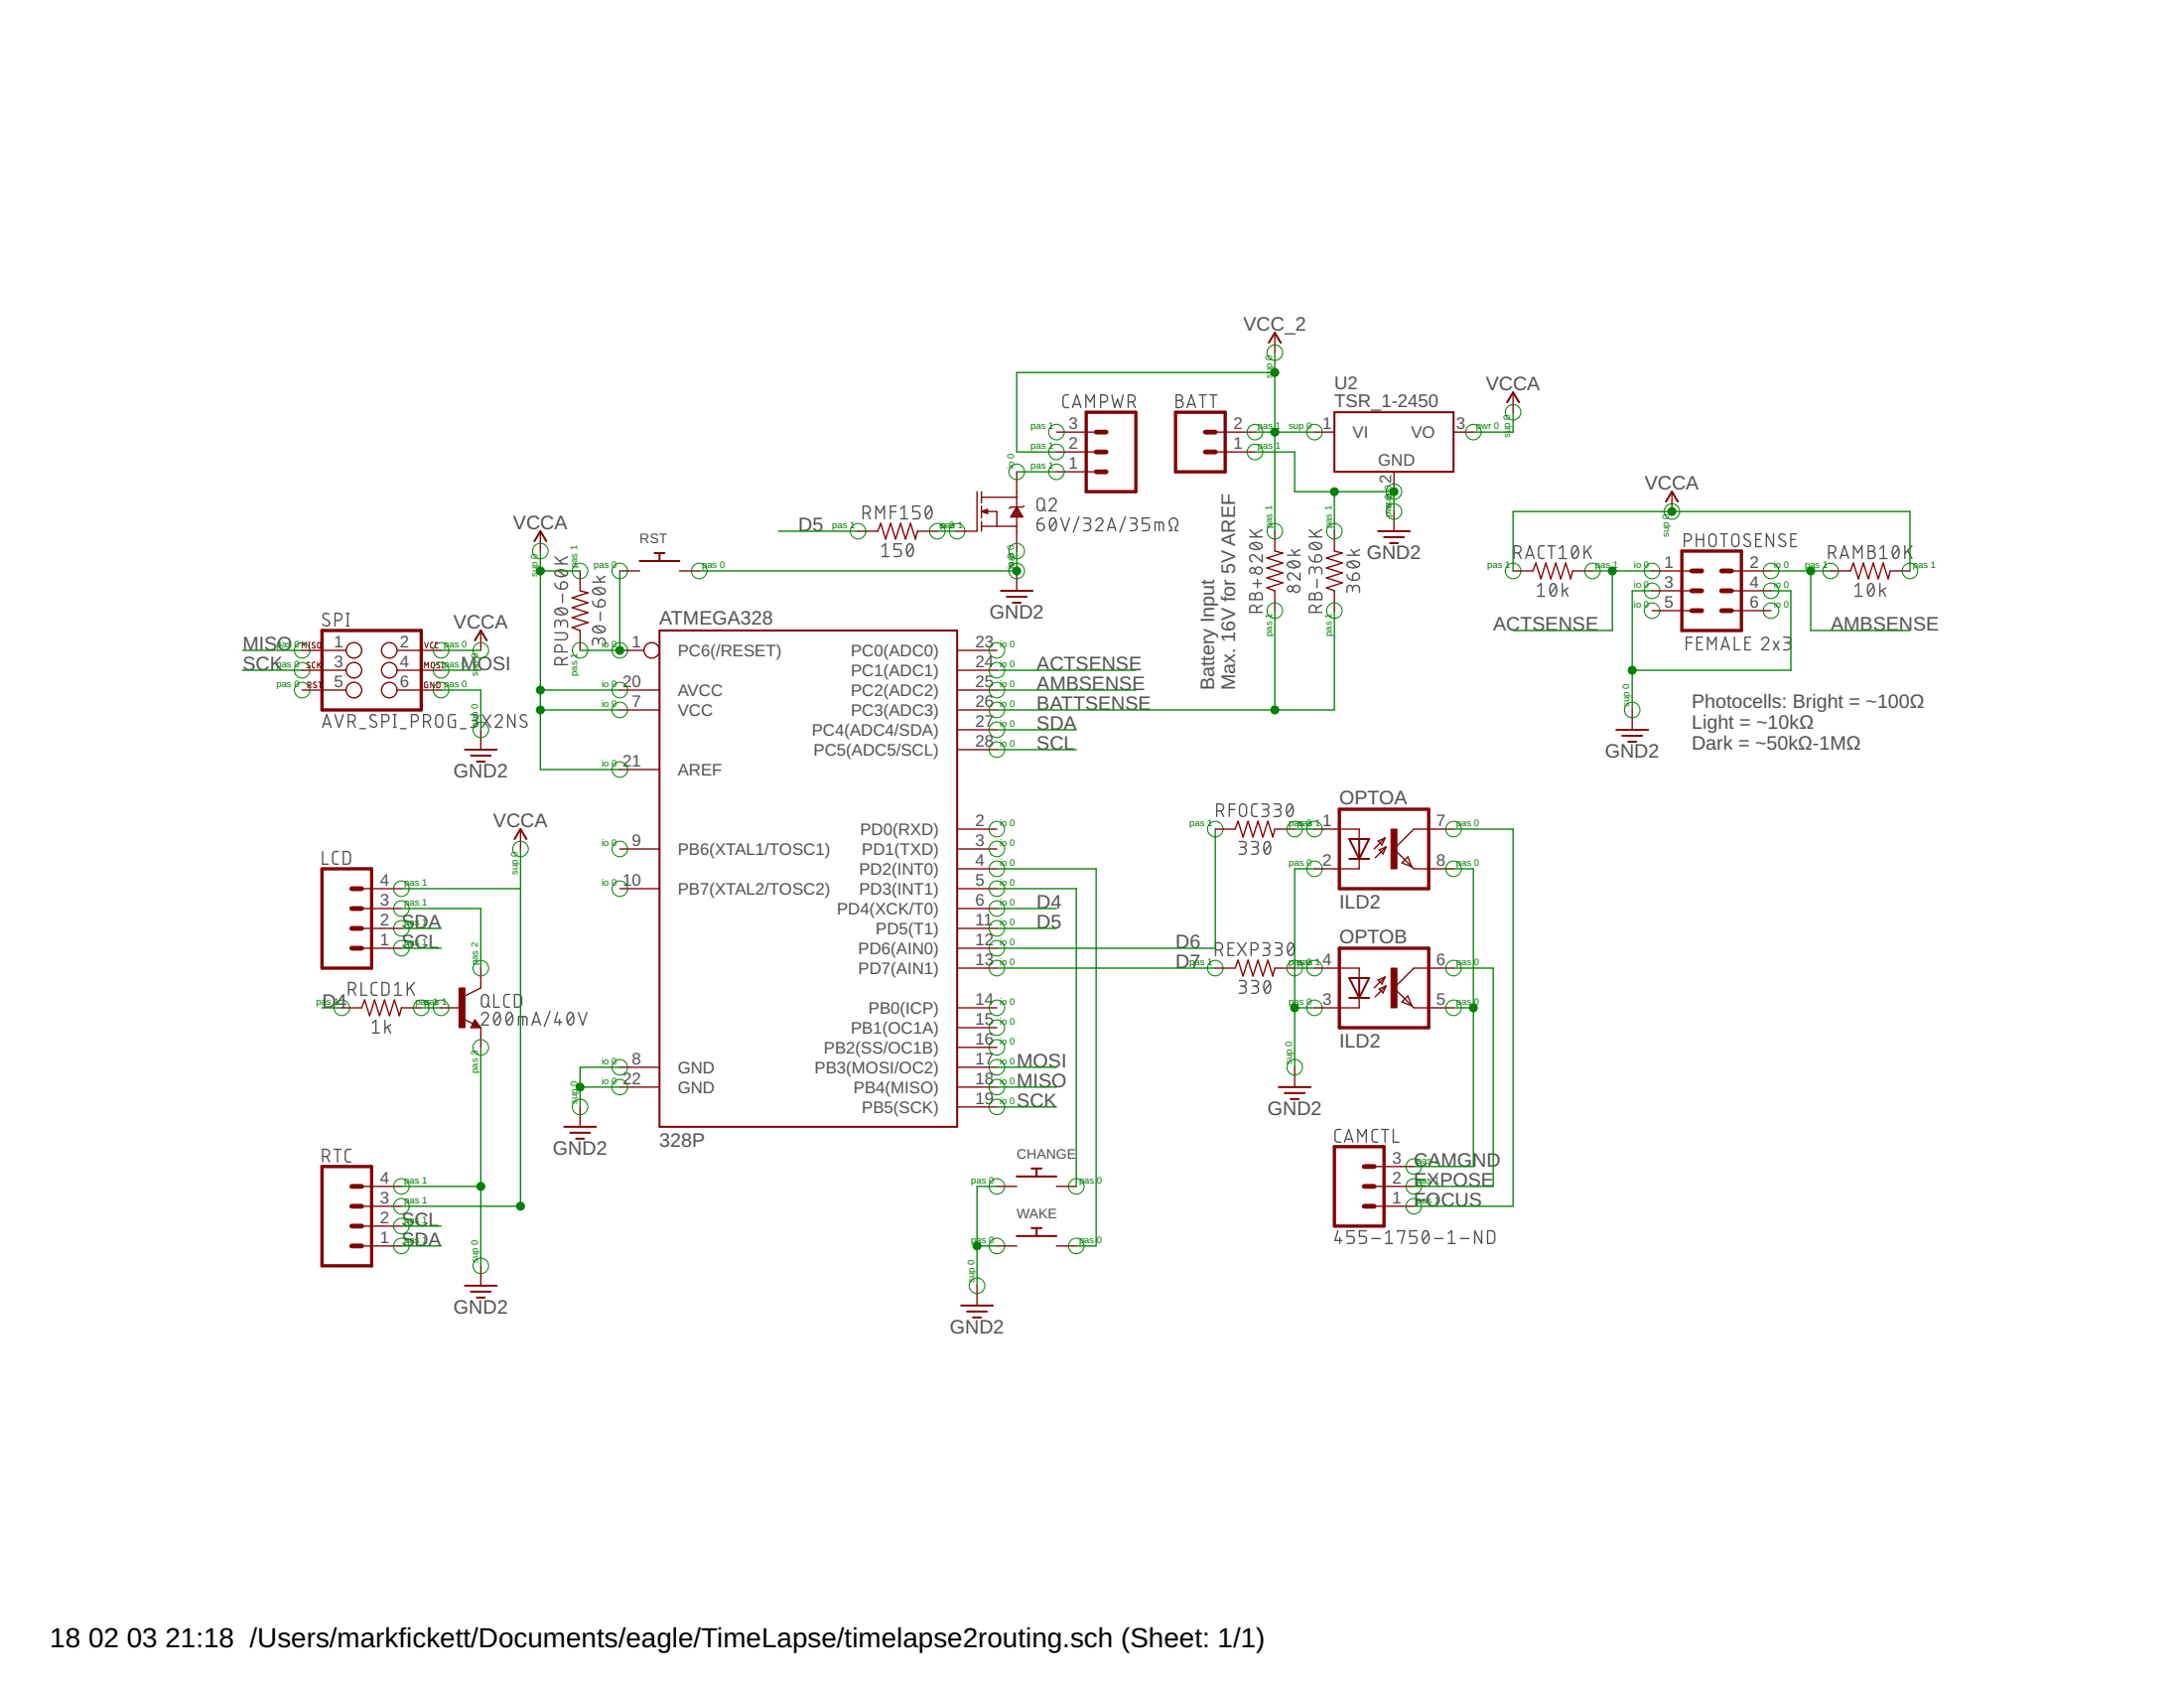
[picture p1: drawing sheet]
<svg xmlns="http://www.w3.org/2000/svg" width="279mm" height="216mm" viewBox="0 0 279 216" stroke-linecap="round" stroke-linejoin="round" font-family="sans-serif">
<g fill="none" stroke="#505050" stroke-width=".17">
<path d="M136.7 50.5h-.3a.36 .36 0 0 0-.4 .4v.9a.36 .36 0 0 0 .4 .3h.3M137.2 52.1l.6-1.6 .5 1.6M137.3 51.7h.9M138.9 52.1v-1.6l.6 .9 .5-.9v1.6M140.8 51.4h.4a.46 .46 0 0 0 .5-.4 .46 .46 0 0 0-.5-.5h-.4v1.6M142.2 50.5l.4 1.6 .4-1 .3 1 .4-1.6M144.3 51.4h.5a.46 .46 0 0 0 .4-.4 .46 .46 0 0 0-.4-.5h-.5v1.6M144.9 51.4l.3 .7M150.5 50.5h.4a.36 .36 0 0 1 .4 .4 .36 .36 0 0 1-.4 .3 .46 .46 0 0 1 .5 .5 .46 .46 0 0 1-.5 .4h-.4zM150.5 51.2h.4M151.9 52.1l.5-1.6 .6 1.6M152 51.7h.8"/>
<path d="M153.4 50.5h.9M153.9 50.5v1.6M154.8 50.5h.9M155.2 50.5v1.6M42.1 78.6a.42 .42 0 0 0-.5-.2 .42 .42 0 0 0-.3 .5l.2 .2 .5 .3a.37 .37 0 0 1 .1 .5 .37 .37 0 0 1-.5 .1l-.3-.2M42.9 79.4h.4a.46 .46 0 0 0 .5-.5 .46 .46 0 0 0-.5-.5h-.4v1.7M44.3 78.4h.4M44.5 78.4v1.7M71 74.6a.77 .77 0 0 0 .7 .7M71 72.1h1.6M71 71.2l1 .9M71.1 78a1.18 1.18 0 0 1 1.5 .1 .36 .36 0 0 1-.2 .4 1.07 1.07 0 0 1-1.4-.3z"/>
<path d="M71.1 73.1a1.18 1.18 0 0 1 1.5 .1 .32 .32 0 0 1-.2 .4 1.17 1.17 0 0 1-1.4-.2v-.1zM71.4 77.9l.8 .7M71.4 72.9l.8 .8M71.7 79.8a.44 .44 0 0 1 .5-.5 .44 .44 0 0 1 .4 .5v.4M71.8 74.5a.47 .47 0 0 1 .8 .2 .47 .47 0 0 1-.4 .6h-.5v-.5zM72 76v1.1M72.6 71.2l-1 .6M75.8 76.9a.74 .74 0 0 0 .7 .7M75.8 74.4h1.6M75.9 75.4a1.18 1.18 0 0 1 1.5 .1 .36 .36 0 0 1-.2 .4 1.07 1.07 0 0 1-1.4-.3zM76.2 75.2l.9 .8M76.3 73.7l.6 .7"/>
<path d="M76.6 76.8a.47 .47 0 0 1 .8 .2 .47 .47 0 0 1-.4 .6h-.5v-.5zM76.8 78.3v1.1M77.4 73.7l-.7 .4M110.4 65.6h.5a.46 .46 0 0 0 .4-.4 .46 .46 0 0 0-.4-.5h-.5v1.7M111 65.6l.3 .8M112.1 66.4v-1.7l.5 .9 .5-.9v1.7M112.8 69.9l.5-.3v1.6M112.8 71.2h.9M113.9 65.4h.7M114.6 64.7h-.7v1.7M115.2 65.1l.5-.4v1.7M115.2 66.4h.9"/>
<path d="M115.3 69.6h-.9v.7h.5a.46 .46 0 0 1 .4 .4 .46 .46 0 0 1-.4 .5h-.5M116.2 69.7a.32 .32 0 0 1 .5 .1 1.12 1.12 0 0 1-.2 1.3 .36 .36 0 0 1-.4-.1 1.34 1.34 0 0 1 .1-1.3zM116.8 69.9l-.8 .9M117.7 64.7h-.9v.7h.5a.46 .46 0 0 1 .4 .5 .46 .46 0 0 1-.4 .5h-.5M118.6 64.8a.32 .32 0 0 1 .5 .2 1.17 1.17 0 0 1-.2 1.3 .34 .34 0 0 1-.4-.2 1.34 1.34 0 0 1 .1-1.3zM119.1 65.1l-.7 .9M132.7 67h.5a.45 .45 0 0 1 .4 .5 .45 .45 0 0 1-.5 .4 .45 .45 0 0 1-.4-.5zM132.8 63.8a.47 .47 0 0 1 .5 0 .47 .47 0 0 1 .3 .4v.7a.46 .46 0 0 1-.5 .4 .46 .46 0 0 1-.4-.4v-.7zM133.4 66.3a.74 .74 0 0 0-.7 .7M133.4 65l.4 .3M134.2 64.1a.45 .45 0 0 1 .6-.4 .45 .45 0 0 1 .2 .7l-.8 .9h.9M134.5 66.4a.34 .34 0 0 1 .5 .1 1.13 1.13 0 0 1-.2 1.4 .33 .33 0 0 1-.4-.3 1.41 1.41 0 0 1 .1-1.2z"/>
<path d="M135.1 66.6l-.8 .9M135.7 66.3l.6 1.6 .5-1.6M138 66.1l-.7 2M138.6 66.3h.6a.36 .36 0 0 1 .3 .3 .36 .36 0 0 1-.3 .4h-.4M139.1 67a.46 .46 0 0 1 .4 .4 .46 .46 0 0 1-.4 .5h-.5M140.2 66.6a.45 .45 0 0 1 .6-.3 .45 .45 0 0 1 .2 .7l-.8 .9h.9M141.7 67.9l.5-1.6 .5 1.6M141.8 67.5h.8M144 66.1l-.7 2M144.6 66.3h.5a.36 .36 0 0 1 .4 .3 .36 .36 0 0 1-.4 .4h-.3M145 67a.46 .46 0 0 1 .5 .4 .46 .46 0 0 1-.5 .5h-.4M147 66.3h-.9v.7h.6a.46 .46 0 0 1 .4 .4 .46 .46 0 0 1-.4 .5h-.6"/>
<path d="M147.8 67.9v-1.1l1 .1v.2v.8M148.3 66.8v1.1M149.6 67.9h.3v-.5a.59 .59 0 0 1-.2-.9 .59 .59 0 0 1 .9 .1l.1 .2a.55 .55 0 0 1-.3 .6v.5h.3M159.9 68.7h1.6M159.9 67.8l1 .9M160 76a.37 .37 0 0 1 .4-.1 .37 .37 0 0 1 .2 .3 .44 .44 0 0 1 .4-.4 .44 .44 0 0 1 .5 .4v.5h-1.6v-.5zM160 69.6a1.18 1.18 0 0 1 1.5 .1 .36 .36 0 0 1-.2 .5 1.21 1.21 0 0 1-1.4-.2zM160.2 69.5l.9 .7M160.3 74.6h1.1M160.6 76.2v.5M160.8 78.3v-.4a.44 .44 0 0 0-.5-.5 .44 .44 0 0 0-.4 .5v.4h1.6M160.9 74.1v1.1"/>
<path d="M161.5 71v.9l-.9-.8a.44 .44 0 0 0-.7 .1 .44 .44 0 0 0 .3 .7M161.5 77.4l-.7 .4M161.5 67.8l-1 .5M164.7 71h1.6M164.8 71.9a1.18 1.18 0 0 1 1.5 .2 .32 .32 0 0 1-.2 .4 1.17 1.17 0 0 1-1.4-.2zM165.1 71.8l.8 .8M165.2 70.3l.6 .7M166.3 73.3v.9l-.9-.8a.45 .45 0 0 0-.7 .2 .45 .45 0 0 0 .4 .6M166.3 70.3l-.8 .4M167.5 71.1a.7 .7 0 0 0 .7 .8M167.5 68.7h1.6M167.5 67.8l1 .9"/>
<path d="M167.6 76a.37 .37 0 0 1 .4-.1 .37 .37 0 0 1 .2 .3 .44 .44 0 0 1 .5-.4 .44 .44 0 0 1 .4 .4v.5h-1.6v-.5zM167.6 69.6a1.18 1.18 0 0 1 1.5 .1 .36 .36 0 0 1-.2 .5 1.21 1.21 0 0 1-1.4-.2zM167.9 69.5l.8 .7M168.2 73a.44 .44 0 0 1 .5-.5 .44 .44 0 0 1 .4 .5v.4M168.2 73.2v-.3a.36 .36 0 0 0-.3-.4 .36 .36 0 0 0-.4 .4v.5M168.2 76.2v.5M168.3 71.1a.46 .46 0 0 1 .7 .1 .46 .46 0 0 1-.3 .7h-.5v-.6zM168.4 78.3v-.4a.44 .44 0 0 0-.5-.5 .44 .44 0 0 0-.4 .5v.4h1.6M168.5 74.1v1.1M169.1 77.4l-.7 .4M169.1 67.8l-1 .5M172.3 73.5a.7 .7 0 0 0 .7 .7"/>
<path d="M172.3 71h1.6M172.4 71.9a1.18 1.18 0 0 1 1.5 .2 .32 .32 0 0 1-.2 .4 1.17 1.17 0 0 1-1.4-.2zM172.7 71.8l.9 .8M172.8 70.3l.6 .7M173 75.3a.44 .44 0 0 1 .5-.4 .44 .44 0 0 1 .4 .4v.5M173 75.6v-.4a.36 .36 0 0 0-.3-.3 .36 .36 0 0 0-.4 .3v.6M173.1 73.4a.47 .47 0 0 1 .8 .2 .47 .47 0 0 1-.4 .6h-.5v-.5zM173.9 70.3l-.7 .4M193.7 70.7h.5a.46 .46 0 0 0 .4-.4 .46 .46 0 0 0-.4-.5h-.5v1.6M194.2 70.7l.4 .7M195.2 71.4l.5-1.6 .6 1.6M195.3 71h.8"/>
<path d="M196.7 75l.4-.4v1.7M196.7 76.3h.9M197.5 69.8h-.3a.33 .33 0 0 0-.4 .4v.9a.33 .33 0 0 0 .4 .3h.3M198 69.8h.9M198.5 74.7a.34 .34 0 0 1 .5 .2 1.16 1.16 0 0 1-.2 1.3 .32 .32 0 0 1-.4-.2 1.26 1.26 0 0 1 .1-1.3zM198.5 69.8v1.6M199.1 75l-.7 .9M199.5 71.4h.9M199.5 70.2l.4-.4v1.6M199.9 74.6v1.7M200.2 75.5l.4 .8M200.6 75.2l-.7 .5"/>
<path d="M201.3 69.9a.32 .32 0 0 1 .5 .1 1.12 1.12 0 0 1-.2 1.4 .36 .36 0 0 1-.4-.2 1.34 1.34 0 0 1 .1-1.3zM201.8 70.2l-.7 .9M202.7 69.8v1.6M203 70.4l.6 1M203.6 69.8l-.9 1M215.5 69.2h.4a.46 .46 0 0 0 .5-.5 .46 .46 0 0 0-.5-.4h-.4v1.6M217 68.3v1.6M217 69h.9M217.9 68.3v1.6M218.8 68.4a.45 .45 0 0 1 .5-.1 .45 .45 0 0 1 .2 .4v.8a.46 .46 0 0 1-.4 .4 .46 .46 0 0 1-.5-.4v-.8zM220.1 68.3h.9M220.6 68.3v1.6"/>
<path d="M221.7 68.4a.47 .47 0 0 1 .5-.1 .47 .47 0 0 1 .3 .4v.8a.46 .46 0 0 1-.5 .4 .46 .46 0 0 1-.4-.4v-.8zM223.9 68.4a.42 .42 0 0 0-.5-.1 .42 .42 0 0 0-.3 .5l.2 .2 .5 .2a.41 .41 0 0 1 0 .7 .41 .41 0 0 1-.6-.1l-.1-.1M224.6 69h.6M225.4 68.3h-.8v1.6h.8M226.9 68.3v1.6l-.9-1.6v1.6M228.4 68.4a.43 .43 0 0 0-.6-.1 .43 .43 0 0 0-.2 .5l.7 .4a.38 .38 0 0 1 .1 .6 .38 .38 0 0 1-.5 .1l-.4-.2M229.1 69h.6M229.8 68.3h-.7v1.6h.7M234 70.7h.4a.46 .46 0 0 0 .4-.4 .46 .46 0 0 0-.4-.5h-.4v1.6M234.5 70.7l.3 .7M235.4 71.4l.5-1.6 .6 1.6M235.5 71h.9"/>
<path d="M237.1 71.4v-1.6l.6 .9 .5-.9v1.6M237.3 76.3h.9M237.3 75l.5-.4v1.7M239 69.8h.5a.36 .36 0 0 1 .3 .4 .36 .36 0 0 1-.3 .3 .46 .46 0 0 1 .4 .5 .46 .46 0 0 1-.4 .4h-.5zM239 70.5h.5M239.1 74.7a.32 .32 0 0 1 .5 .2 1.12 1.12 0 0 1-.1 1.3 .36 .36 0 0 1-.5-.2 1.34 1.34 0 0 1 .1-1.3zM239.7 75l-.7 .9M240.5 74.6v1.7M240.5 71.4h.9M240.5 70.2l.5-.4v1.6M240.8 75.5l.4 .8M241.2 75.2l-.7 .5"/>
<path d="M242.3 69.9a.32 .32 0 0 1 .5 .1 1.12 1.12 0 0 1-.1 1.4 .32 .32 0 0 1-.5-.2 1.26 1.26 0 0 1 .1-1.3zM242.9 70.2l-.8 .9M243.7 69.8v1.6M244.1 70.4l.5 1M244.6 69.8l-.9 1M41.3 93l.5-1.6 .6 1.6M41.4 92.6h.8M42.8 91.4l.6 1.6 .5-1.6M44.3 80.1h.4M44.6 92.3h.4a.44 .44 0 0 0 .4-.5 .44 .44 0 0 0-.4-.4h-.4v1.6M45.1 92.3l.3 .7M46 93.2h.8"/>
<path d="M48.1 91.5a.41 .41 0 0 0-.6 0 .41 .41 0 0 0 0 .6l.5 .3a.37 .37 0 0 1 .1 .5 .37 .37 0 0 1-.5 .1l-.3-.2M48.9 92.3h.4a.44 .44 0 0 0 .5-.5 .44 .44 0 0 0-.5-.4h-.4v1.6M50.3 91.4h.4M50.3 93h.4M50.5 91.4v1.6M51.2 93.2h.8M52.6 92.3h.5a.44 .44 0 0 0 .4-.5 .44 .44 0 0 0-.4-.4h-.5v1.6M54.2 92.3h.4a.44 .44 0 0 0 .5-.5 .44 .44 0 0 0-.5-.4h-.4v1.6M54.7 92.3l.4 .7M55.9 91.5a.44 .44 0 0 1 .5-.1 .44 .44 0 0 1 .2 .4v.8a.46 .46 0 0 1-.4 .4 .46 .46 0 0 1-.5-.4v-.8zM58.3 91.4h-.6a.36 .36 0 0 0-.3 .4v.8a.36 .36 0 0 0 .3 .4h.6v-.9h-.3M58.9 93.2h.7"/>
<path d="M60.2 91.4h.6a.36 .36 0 0 1 .3 .4 .36 .36 0 0 1-.3 .3h-.4M60.7 92.1a.46 .46 0 0 1 .4 .5 .46 .46 0 0 1-.4 .4h-.5M61.7 91.4l1.1 1.6M62.8 91.4l-1.1 1.6M63.4 91.8a.44 .44 0 0 1 .6-.4 .44 .44 0 0 1 .1 .7l-.7 .9h.8M65.9 91.4v1.6l-.9-1.6v1.6M67.3 91.5a.41 .41 0 0 0-.6 0 .41 .41 0 0 0 0 .6l.5 .3a.37 .37 0 0 1 .2 .5 .37 .37 0 0 1-.5 .1l-.4-.2M71 80.9h1.2a.44 .44 0 0 1 .4 .5 .44 .44 0 0 1-.4 .4h-1.2M71.7 80v-.3a.37 .37 0 0 0-.4-.4 .37 .37 0 0 0-.3 .4v.5M71.9 85v-.4a.46 .46 0 0 0-.5-.5 .46 .46 0 0 0-.4 .5v.4h1.6M71.9 83.4v-.5a.46 .46 0 0 0-.5-.4 .46 .46 0 0 0-.4 .4v.5h1.6M72.6 84.1l-.7 .4"/>
<path d="M75.9 80.2a1.23 1.23 0 0 1 1.5 .2 .34 .34 0 0 1-.2 .4 1.13 1.13 0 0 1-1.4-.2v-.1zM76.2 80.1l.9 .8M76.5 82.1a.44 .44 0 0 1 .5-.5 .44 .44 0 0 1 .4 .5v.4M76.5 82.3v-.3a.37 .37 0 0 0-.3-.4 .37 .37 0 0 0-.4 .4v.5M215.7 82.2h.8M216.5 81.5h-.8v1.6M217.1 82.2h.5M217.8 81.5h-.7v1.6h.7M218.5 83.1v-1.6l.5 .9 .5-.9v1.6M220.2 83.1l.5-1.6 .6 1.6M220.3 82.7h.8M221.9 81.5v1.6h.7"/>
<path d="M223.2 82.2h.6M224 81.5h-.8v1.6h.8M225.4 81.9a.45 .45 0 0 1 .6-.4 .45 .45 0 0 1 .1 .7l-.7 .9h.9M226.9 82l.7 1.1M227.6 82l-.7 1.1M228.2 81.5h.5a.36 .36 0 0 1 .4 .4 .36 .36 0 0 1-.4 .3h-.3M228.6 82.2a.46 .46 0 0 1 .5 .5 .46 .46 0 0 1-.5 .4h-.4M41.3 108.9v1.6h.7M43.3 108.9h-.4a.36 .36 0 0 0-.3 .4v.9a.36 .36 0 0 0 .3 .3h.4M43.9 108.9h.5a.47 .47 0 0 1 .4 .5v.7a.44 .44 0 0 1-.4 .4h-.5zM155.7 103.7h.4a.44 .44 0 0 0 .4-.4 .44 .44 0 0 0-.4-.5h-.4v1.6M156.2 103.7l.3 .7"/>
<path d="M157.3 103.5h.7M158 102.8h-.7v1.6M158.5 107.6h.6a.37 .37 0 0 1 .3 .4 .37 .37 0 0 1-.3 .4h-.4M158.7 103a.46 .46 0 0 1 .5-.1 .46 .46 0 0 1 .3 .4v.7a.46 .46 0 0 1-.5 .4 .46 .46 0 0 1-.4-.4v-.7zM159 108.4a.44 .44 0 0 1 .4 .4 .44 .44 0 0 1-.4 .5h-.5M160.1 107.6h.5a.37 .37 0 0 1 .4 .4 .37 .37 0 0 1-.4 .4h-.3M160.5 108.4a.44 .44 0 0 1 .5 .4 .44 .44 0 0 1-.5 .5h-.4M160.8 102.8h-.3a.36 .36 0 0 0-.4 .4v.9a.36 .36 0 0 0 .4 .3h.3M161.4 102.8h.6a.36 .36 0 0 1 .3 .4 .36 .36 0 0 1-.3 .3h-.4M161.9 107.8a.33 .33 0 0 1 .5 .1 1.13 1.13 0 0 1-.2 1.3 .34 .34 0 0 1-.4-.1 1.41 1.41 0 0 1 .1-1.3zM161.9 103.5a.44 .44 0 0 1 .4 .5 .44 .44 0 0 1-.4 .4h-.5M162.5 108l-.7 .9"/>
<path d="M163 102.8h.5a.36 .36 0 0 1 .4 .4 .36 .36 0 0 1-.4 .3h-.3M163.4 103.5a.44 .44 0 0 1 .5 .5 .44 .44 0 0 1-.5 .4h-.4M164.8 102.9a.33 .33 0 0 1 .5 .1 1.17 1.17 0 0 1-.2 1.4 .36 .36 0 0 1-.4-.2 1.34 1.34 0 0 1 .1-1.3zM165.4 103.2l-.8 .9M44.6 126.6h.5a.46 .46 0 0 0 .4-.5 .46 .46 0 0 0-.4-.4h-.5v1.6M45.1 126.6l.4 .7M46.2 125.7v1.6h.7M47.6 130.9l.5-.4v1.6M47.6 132.1h.9M48.2 125.7h-.3a.36 .36 0 0 0-.4 .3v.9a.36 .36 0 0 0 .4 .4h.3M48.9 125.7h.4a.44 .44 0 0 1 .5 .4v.8a.43 .43 0 0 1-.5 .4h-.4zM49.3 130.5v1.6"/>
<path d="M49.6 131.4l.4 .7M50 131l-.7 .6M50.5 127.3h.9M50.5 126l.4-.3v1.6M52.1 125.7v1.6M52.5 126.3l.5 1M53 125.7l-.9 1M61.6 129.8a.44 .44 0 0 1 .6-.3 .44 .44 0 0 1 .2 .7l-.8 .9h.9M61.7 127.3a.45 .45 0 0 1 .5-.1 .45 .45 0 0 1 .3 .5v.7a.44 .44 0 0 1-.5 .4 .44 .44 0 0 1-.4-.4v-.9zM62.3 128.5l.4 .3M63.2 127.2v1.6h.7M63.4 129.6a.34 .34 0 0 1 .5 .1 1.21 1.21 0 0 1-.2 1.4 .32 .32 0 0 1-.4-.2 1.26 1.26 0 0 1 .1-1.3z"/>
<path d="M64 129.8l-.8 .9M64.9 129.6a.32 .32 0 0 1 .6 .1 1.17 1.17 0 0 1-.2 1.4 .32 .32 0 0 1-.4-.2 1.26 1.26 0 0 1 0-1.3zM65.2 127.2h-.4a.36 .36 0 0 0-.3 .4v.9a.36 .36 0 0 0 .3 .3h.4M65.5 129.8l-.7 .9M65.8 127.2h.5a.47 .47 0 0 1 .4 .5v.7a.47 .47 0 0 1-.4 .4h-.5zM66.3 131.1v-1.1h.9a.23 .23 0 0 1 .2 .3v.8M66.9 130v1.1M68.1 131.1l.5-1.6 .6 1.6M68.2 130.7h.8M70.4 129.3l-.8 2M71.3 129.5l-.3 1.2h.9M71.6 130.4v.7"/>
<path d="M72.7 129.6a.34 .34 0 0 1 .6 .1 1.21 1.21 0 0 1-.2 1.4 .32 .32 0 0 1-.4-.2 1.26 1.26 0 0 1 0-1.3zM73.3 129.8l-.7 .9M74 129.5l.5 1.6 .6-1.6M155.5 121.5h.5a.46 .46 0 0 0 .4-.5 .46 .46 0 0 0-.4-.4h-.5v1.6M156.1 121.5l.3 .7M157.1 121.3h.6M157.9 120.6h-.8v1.6h.8M158.3 120.6l1.1 1.6M158.5 125.4h.6a.36 .36 0 0 1 .3 .4 .36 .36 0 0 1-.3 .3h-.4M159 126.1a.46 .46 0 0 1 .4 .5 .46 .46 0 0 1-.4 .4h-.5M159.4 120.6l-1.1 1.6M160.1 121.5h.4a.46 .46 0 0 0 .5-.5 .46 .46 0 0 0-.5-.4h-.4v1.6"/>
<path d="M160.1 125.4h.5a.36 .36 0 0 1 .4 .4 .36 .36 0 0 1-.4 .3h-.3M160.5 126.1a.46 .46 0 0 1 .5 .5 .46 .46 0 0 1-.5 .4h-.4M161.5 120.6h.6a.36 .36 0 0 1 .4 .3 .36 .36 0 0 1-.4 .4h-.4M161.9 125.5a.34 .34 0 0 1 .5 .1 1.13 1.13 0 0 1-.2 1.4 .33 .33 0 0 1-.4-.2 1.41 1.41 0 0 1 .1-1.3zM162 121.3a.46 .46 0 0 1 .5 .5 .46 .46 0 0 1-.5 .4h-.5M162.5 125.8l-.7 .9M163.1 120.6h.6a.36 .36 0 0 1 .3 .3 .36 .36 0 0 1-.3 .4h-.4M163.6 121.3a.46 .46 0 0 1 .4 .5 .46 .46 0 0 1-.4 .4h-.5M164.9 120.7a.32 .32 0 0 1 .5 .1 1.17 1.17 0 0 1-.1 1.4 .34 .34 0 0 1-.5-.2 1.34 1.34 0 0 1 .1-1.3zM165.5 120.9l-.7 1M41.3 147.9h.4a.46 .46 0 0 0 .5-.4 .46 .46 0 0 0-.5-.5h-.4v1.6M41.8 147.9l.4 .7"/>
<path d="M42.7 147h.9M43.2 147v1.6M44.9 147h-.4a.36 .36 0 0 0-.3 .4v.9a.36 .36 0 0 0 .3 .3h.4M171.2 157.4l-.4 1.3h.9M171.4 158.3v.7M171.5 144.5h-.3a.36 .36 0 0 0-.4 .3v.9a.36 .36 0 0 0 .4 .4h.3M172 146.1l.6-1.6 .5 1.6M172.1 145.7h.9M173.2 157.4h-.9v.7h.6a.46 .46 0 0 1 .4 .5 .46 .46 0 0 1-.4 .4h-.6M173.7 146.1v-1.6l.6 .9 .5-.9v1.6M174.8 157.4h-.9v.7h.6a.46 .46 0 0 1 .3 .5 .46 .46 0 0 1-.3 .4h-.6M175.5 158.4h1.1"/>
<path d="M176.3 144.5h-.4a.36 .36 0 0 0-.4 .3v.9a.36 .36 0 0 0 .4 .4h.4M176.7 144.5h.9M177.2 144.5v1.6M177.2 159h.9M177.2 157.8l.5-.4v1.6M178.2 144.5v1.6h.8M178.8 157.6v-.2h.9l-.4 1.6M181.3 157.4h-.9v.7h.5a.46 .46 0 0 1 .4 .5 .46 .46 0 0 1-.4 .4h-.5M182.1 157.5a.35 .35 0 0 1 .6 .1 1.07 1.07 0 0 1-.3 1.4h-.2a1.18 1.18 0 0 1-.1-1.5zM182.8 157.8l-.8 .9M183.5 158.4h1.1M185.3 159h.9"/>
<path d="M185.3 157.8l.4-.4v1.6M186.8 158.4h1.1M189.5 157.4v1.6l-.8-1.6v1.6M190.3 157.4h.5a.43 .43 0 0 1 .4 .5v.7a.47 .47 0 0 1-.4 .4h-.5z"/>
<circle cx="160.2" cy="73" r=".36"/>
<circle cx="161" cy="73" r=".46"/>
<circle cx="165.1" cy="75.3" r=".36"/>
<circle cx="165.9" cy="75.3" r=".45"/>
</g>
<g fill="none" stroke="#800000" stroke-width=".25">
<path d="M162.3 43.8l.8-1.2 .8 1.2M170.7 52.7h15.2v7.6h-15.2zM192.8 51.5l.8-1.3 .7 1.3M68.4 69.2l.7-1.3 .8 1.3M81.8 71.8h5.1M83.7 70.7h1.3M84.4 70.7v1.1M128 75.6h4.1M128.8 76.3h2.5M129.6 77.1h1M176.3 67.9h4.1M177.1 68.7h2.5"/>
<path d="M177.8 69.5h1M213.1 64.2l.8-1.3 .8 1.3M59.5 95.9h4M60.2 96.6h2.6M60.7 81.9l.8-1.3 .8 1.3M61 97.4h1M84.4 80.6h38v63.5h-38zM206.8 93.3h4M207.5 94.1h2.6M208.3 94.9h1M65.8 107.3l.8-1.3 .8 1.3M172.6 107.3h2.6l-1.3 2.6z"/>
<path d="M172.6 109.9h2.6M173.9 107.3v2.6M60.7 130.9l.2 .3h-.4l.2-.5 .6 .6h-.8M163.6 139h4.1M164.4 139.8h2.5M172.6 125.1h2.6l-1.3 2.5zM172.6 127.6h2.6M173.9 125.1v2.5M72.2 144.1h4M72.9 144.9h2.6M73.7 145.6h1M130.1 150.5h5"/>
<path d="M130.1 158.1h5M132 149.5h1.2M132 157.1h1.2M132.6 149.5v1M132.6 157.1v1M165.1 140.6h1M59.5 164.4h4M60.2 165.2h2.6M61 166h1M123 167h4M123.7 167.7h2.6M124.5 168.5h1"/>
</g>
<g fill="none" stroke="#800000" stroke-width=".17">
<path d="M135.1 55.3h5.1M135.1 57.8h5.1M155.5 55.3h5M155.5 57.8h5M163.1 42.6v2.5M168.2 55.3h2.5M185.9 55.3h2.6M193.6 50.2v2.5M69.1 67.9v2.6M74.2 73v2.6l1 .2-2 .7 2 .6-2 .6 2 .7-2 .6 2 .6-2 .7 1 .3v2.6M79.3 73h2.5M86.9 73h2.6"/>
<path d="M109.8 67.9h2.5l.4-1 .6 2.1 .6-2.1 .7 2.1 .6-2.1 .6 2.1 .7-2.1 .6 2.1 .3-1.1h2.5M125 62.9v5h-2.6M125.6 62.9v1.4M125.6 64.7v1.6M125.6 66.7v1.2M125.6 67.3h4.5M125.6 63.6h4.5M125.6 65.4l.7-.2v.5zM125.6 65.4h1.9v1.9M125.9 65.3h.4M126 65.6h.3M126.2 65.2h.1"/>
<path d="M129.4 66h1.4M129.4 65.9h1.3M129.5 65.8h1.1M129.6 65.7h1M129.7 65.6h.8M129.7 65.4h.7M129.8 65.3h.5M129.9 65.2h.4M129.9 65.1h.3M130 65h.1M130.1 60.3v4.6M130.1 66.1v4.4"/>
<path d="M130.1 73v2.6M130.1 64.9l.7 1.2h-1.5zM131 64.7l-.2 .2h-1.5l-.2 .1M135.1 60.3h5.1M163.1 67.9v2.6l1 .2-2 .7 2 .6-2 .6 2 .7-2 .6 2 .6-2 .7 1 .4v2.5M170.7 67.9v2.6l1 .2-2 .7 2 .6-2 .6 2 .7-2 .6 2 .6-2 .7 1 .4v2.5M178.3 60.3v2.6M178.3 65.4v2.5M193.6 73h2.5l.4-1 .6 2 .7-2 .6 2 .6-2 .7 2 .6-2 .6 2 .3-1h2.5M211.3 73h5.1M211.3 75.6h5.1M211.3 78.1h5.1"/>
<path d="M213.9 62.9v2.5M221.5 73h5.1M221.5 75.6h5.1M221.5 78.1h5.1M234.2 73h2.5l.4-1 .6 2 .7-2 .6 2 .6-2 .7 2 .6-2 .7 2 .2-1h2.5M38.7 88.3h5.6M38.7 85.7h5.6M38.7 83.2h5.6M50.8 88.3h5.6M50.8 85.7h5.6M50.8 83.2h5.6M61.5 80.6v2.6"/>
<path d="M61.5 93.3v2.6M79.3 90.8h5.1M79.3 98.4h5.1M79.3 88.3h5.1M79.3 83.2h3.1M122.4 90.8h5.1M122.4 88.3h5.1M122.4 95.9h5.1M122.4 93.3h5.1M122.4 85.7h5.1M122.4 83.2h5.1M208.8 90.8v2.5"/>
<path d="M46.3 113.7h5.1M46.3 118.7h5.1M46.3 116.2h5.1M66.6 106v2.6M79.3 113.7h5.1M79.3 108.6h5.1M122.4 113.7h5.1M122.4 108.6h5.1M122.4 118.7h5.1M122.4 116.2h5.1M122.4 111.1h5.1M122.4 106h5.1"/>
<path d="M155.5 106h2.5l.4-1 .6 2.1 .7-2.1 .6 2.1 .6-2.1 .7 2.1 .6-2.1 .6 2.1 .3-1.1h2.5M168.2 106h5.7v1.3M173.9 109.9v1.2h-5.7M176.3 107.6l.9-.4-.4 .9zM176.4 108.7l.9-.4-.4 .9zM177.2 107.2l-1.4 1.4M177.3 108.3l-1.4 1.4M180.1 109.6l.5 1.3-1.3-.5zM185.9 106h-5l-2.6 2.6 2.6 2.5h5M43.7 128.9h2.6l.4-1 .6 2 .6-2 .7 2 .6-2 .6 2 .7-2 .6 2 .3-1h2.5M46.3 121.3h5.1M56.4 128.9h2.6"/>
<path d="M59.3 130.3l1.2 .6M60.7 130.4l.8 1h-1.3zM61.5 123.8v2.6l-2 1M61.5 131.4v2.6M79.3 136.5h5.1M79.3 139h5.1M122.4 136.5h5.1M122.4 139h5.1M122.4 134h5.1M122.4 131.4h5.1M122.4 128.9h5.1M122.4 123.8h5.1"/>
<path d="M122.4 121.3h5.1M155.5 123.8h2.5l.4-1 .6 2 .7-2 .6 2 .6-2 .7 2 .6-2 .6 2 .3-1h2.5M165.6 136.5v2.5M168.2 123.8h5.7v1.3M173.9 127.6v1.3h-5.7M176.3 125.3l.9-.3-.4 .9zM176.4 126.5l.9-.4-.4 .9zM177.2 125l-1.4 1.4M177.3 126.1l-1.4 1.4M180.1 127.4l.5 1.3-1.3-.6zM185.9 123.8h-5l-2.6 2.6 2.6 2.5h5M46.3 159.4h5.1"/>
<path d="M46.3 156.8h5.1M46.3 154.3h5.1M46.3 151.7h5.1M74.2 141.6v2.5M122.4 141.6h5.1M127.5 159.4h2.6M127.5 151.7h2.6M135.1 159.4h2.6M135.1 151.7h2.6M175.8 154.3h5.1M175.8 151.7h5.1M175.8 149.2h5.1"/>
<path d="M61.5 161.9v2.5M125 164.4v2.6"/>
<circle cx="45.3" cy="88.3" r=".99"/>
<circle cx="45.3" cy="83.2" r=".99"/>
<circle cx="45.3" cy="85.7" r=".99"/>
<circle cx="49.8" cy="88.3" r=".99"/>
<circle cx="49.8" cy="83.2" r=".99"/>
<circle cx="49.8" cy="85.7" r=".99"/>
<circle cx="83.4" cy="83.2" r=".99"/>
</g>
<path d="M139 52.7h6.3v10.2h-6.3zM150.4 52.7h6.3v7.6h-6.3zM215.2 70.5h7.6v10.1h-7.6zM41.2 80.6h12.7v10.2h-12.7zM41.2 111.1h6.3v12.7h-6.3zM171.3 103.5h11.5v10.2h-11.5zM171.3 121.3h11.5v10.1h-11.5zM41.2 149.2h6.3v12.7h-6.3zM170.7 146.7h6.4v10.1h-6.4z" fill="none" stroke="#800000" stroke-width=".42"/>
<g fill="none" stroke="#800000" stroke-width=".13">
<path d="M38.7 82.9v-.7l.2 .4 .2-.4v.7M39.4 87.7h.2a.2 .2 0 0 0 .2-.2 .2 .2 0 0 0-.2-.3h-.2v.8M39.5 82.9h.1M39.5 82.2h.1M39.6 82.2v.7M39.6 87.7l.2 .3M39.6 84.8l-.1-.1-.2 .2 .3 .2v.3h-.1l-.2-.1M40.3 82.2h-.3l-.1 .1 .1 .2 .3 .2v.1l-.1 .1-.3-.1M40.3 84.7h-.3v.2v.5h.3M40.4 87.3h-.2l-.1 .1 .4 .3v.2l-.2 .1-.2-.1M40.6 84.7v.7M40.6 82.3l.1-.1a.19 .19 0 0 1 .2 0 .19 .19 0 0 1 .1 .2v.3a.2 .2 0 0 1-.2 .2 .2 .2 0 0 1-.2-.2z"/>
<path d="M40.7 87.2h.4M40.8 85l.2 .4M41 87.2v.8M41 84.7l-.4 .5M54.3 85.4v-.7l.2 .4 .3-.4v.7M54.3 82.2l.2 .7 .3-.7M54.7 87.2l-.4 .1v.5l.1 .1 .3 .1v-.4h-.1M55.2 84.8l.2-.1 .1 .1 .1 .4-.1 .2-.3-.1zM55.4 82.2h-.2l-.1 .1v.5l.3 .1M55.5 87.2v.8l-.4-.8v.8M55.9 87.2l.4 .1v.5l-.1 .1-.3 .1zM56 82.2h-.2l-.1 .1v.5l.3 .1"/>
<path d="M56.2 84.8l-.2-.1-.1 .2 .3 .2v.3h-.1l-.2-.1M56.5 85.4h.2M56.5 84.7h.2M56.6 84.7v.7"/>
</g>
<g fill="none" stroke="#800000" stroke-width=".61">
<path d="M140.2 55.3h1.3M140.2 57.8h1.3M154.2 55.3h1.3M154.2 57.8h1.3M140.2 60.3h1.3M216.4 78.1h1.3M216.4 75.6h1.3M216.4 73h1.3M220.2 78.1h1.3M220.2 75.6h1.3M220.2 73h1.3M45 116.2h1.3"/>
<path d="M45 118.7h1.3M45 113.7h1.3M45 121.3h1.3M45 154.3h1.3M45 156.8h1.3M45 159.4h1.3M45 151.7h1.3M174.5 154.3h1.3M174.5 151.7h1.3M174.5 149.2h1.3"/>
</g>
<g fill="#800000" stroke="#800000" stroke-width=".13">
<path d="M58.7 126.4h.8v5h-.8z"/>
<path d="M177.9 106h.8v5.1h-.8z"/>
<path d="M177.9 123.8h.8v5.1h-.8z"/>
</g>
<g fill="none" stroke="#008000" stroke-width=".13">
<circle cx="135.1" cy="57.8" r=".99"/>
<circle cx="135.1" cy="55.3" r=".99"/>
<circle cx="160.5" cy="55.3" r=".99"/>
<circle cx="160.5" cy="57.8" r=".99"/>
<circle cx="163.1" cy="45.1" r=".99"/>
<circle cx="168.2" cy="55.3" r=".99"/>
<circle cx="188.5" cy="55.3" r=".99"/>
<circle cx="193.6" cy="52.7" r=".99"/>
<circle cx="69.1" cy="70.5" r=".99"/>
<circle cx="74.2" cy="73" r=".99"/>
<circle cx="79.3" cy="73" r=".99"/>
<circle cx="89.5" cy="73" r=".99"/>
<circle cx="109.8" cy="67.9" r=".99"/>
<circle cx="119.9" cy="67.9" r=".99"/>
<circle cx="122.4" cy="67.9" r=".99"/>
<circle cx="130.1" cy="60.3" r=".99"/>
<circle cx="130.1" cy="70.5" r=".99"/>
<circle cx="130.1" cy="73" r=".99"/>
<circle cx="135.1" cy="60.3" r=".99"/>
<circle cx="163.1" cy="67.9" r=".99"/>
<circle cx="163.1" cy="78.1" r=".99"/>
<circle cx="170.7" cy="67.9" r=".99"/>
<circle cx="170.7" cy="78.1" r=".99"/>
<circle cx="178.3" cy="62.9" r=".99"/>
<circle cx="178.3" cy="65.4" r=".99"/>
<circle cx="193.6" cy="73" r=".99"/>
<circle cx="203.7" cy="73" r=".99"/>
<circle cx="211.3" cy="78.1" r=".99"/>
<circle cx="211.3" cy="75.6" r=".99"/>
<circle cx="211.3" cy="73" r=".99"/>
<circle cx="213.9" cy="65.4" r=".99"/>
<circle cx="226.6" cy="78.1" r=".99"/>
<circle cx="226.6" cy="75.6" r=".99"/>
<circle cx="226.6" cy="73" r=".99"/>
<circle cx="234.2" cy="73" r=".99"/>
<circle cx="244.3" cy="73" r=".99"/>
<circle cx="38.7" cy="88.3" r=".99"/>
<circle cx="38.7" cy="83.2" r=".99"/>
<circle cx="38.7" cy="85.7" r=".99"/>
<circle cx="56.4" cy="88.3" r=".99"/>
<circle cx="56.4" cy="83.2" r=".99"/>
<circle cx="56.4" cy="85.7" r=".99"/>
<circle cx="61.5" cy="93.3" r=".99"/>
<circle cx="61.5" cy="83.2" r=".99"/>
<circle cx="74.2" cy="83.2" r=".99"/>
<circle cx="79.3" cy="88.3" r=".99"/>
<circle cx="79.3" cy="98.4" r=".99"/>
<circle cx="79.3" cy="90.8" r=".99"/>
<circle cx="79.3" cy="83.2" r=".99"/>
<circle cx="127.5" cy="93.3" r=".99"/>
<circle cx="127.5" cy="95.9" r=".99"/>
<circle cx="127.5" cy="90.8" r=".99"/>
<circle cx="127.5" cy="88.3" r=".99"/>
<circle cx="127.5" cy="85.7" r=".99"/>
<circle cx="127.5" cy="83.2" r=".99"/>
<circle cx="208.8" cy="90.8" r=".99"/>
<circle cx="51.4" cy="118.7" r=".99"/>
<circle cx="51.4" cy="116.2" r=".99"/>
<circle cx="51.4" cy="113.7" r=".99"/>
<circle cx="66.6" cy="108.6" r=".99"/>
<circle cx="79.3" cy="108.6" r=".99"/>
<circle cx="79.3" cy="113.7" r=".99"/>
<circle cx="127.5" cy="118.7" r=".99"/>
<circle cx="127.5" cy="111.1" r=".99"/>
<circle cx="127.5" cy="116.2" r=".99"/>
<circle cx="127.5" cy="106" r=".99"/>
<circle cx="127.5" cy="113.7" r=".99"/>
<circle cx="127.5" cy="108.6" r=".99"/>
<circle cx="155.5" cy="106" r=".99"/>
<circle cx="165.6" cy="106" r=".99"/>
<circle cx="168.2" cy="106" r=".99"/>
<circle cx="168.2" cy="111.1" r=".99"/>
<circle cx="185.9" cy="106" r=".99"/>
<circle cx="185.9" cy="111.1" r=".99"/>
<circle cx="43.7" cy="128.9" r=".99"/>
<circle cx="51.4" cy="121.3" r=".99"/>
<circle cx="53.9" cy="128.9" r=".99"/>
<circle cx="56.4" cy="128.9" r=".99"/>
<circle cx="61.5" cy="123.8" r=".99"/>
<circle cx="61.5" cy="134" r=".99"/>
<circle cx="79.3" cy="136.5" r=".99"/>
<circle cx="79.3" cy="139" r=".99"/>
<circle cx="127.5" cy="139" r=".99"/>
<circle cx="127.5" cy="136.5" r=".99"/>
<circle cx="127.5" cy="131.4" r=".99"/>
<circle cx="127.5" cy="134" r=".99"/>
<circle cx="127.5" cy="128.9" r=".99"/>
<circle cx="127.5" cy="123.8" r=".99"/>
<circle cx="127.5" cy="121.3" r=".99"/>
<circle cx="155.5" cy="123.8" r=".99"/>
<circle cx="165.6" cy="136.5" r=".99"/>
<circle cx="165.6" cy="123.8" r=".99"/>
<circle cx="168.2" cy="123.8" r=".99"/>
<circle cx="168.2" cy="128.9" r=".99"/>
<circle cx="185.9" cy="128.9" r=".99"/>
<circle cx="185.9" cy="123.8" r=".99"/>
<circle cx="51.4" cy="156.8" r=".99"/>
<circle cx="51.4" cy="154.3" r=".99"/>
<circle cx="51.4" cy="159.4" r=".99"/>
<circle cx="51.4" cy="151.7" r=".99"/>
<circle cx="74.2" cy="141.6" r=".99"/>
<circle cx="127.5" cy="159.4" r=".99"/>
<circle cx="127.5" cy="141.6" r=".99"/>
<circle cx="127.5" cy="151.7" r=".99"/>
<circle cx="137.7" cy="159.4" r=".99"/>
<circle cx="137.7" cy="151.7" r=".99"/>
<circle cx="180.9" cy="149.2" r=".99"/>
<circle cx="180.9" cy="154.3" r=".99"/>
<circle cx="180.9" cy="151.7" r=".99"/>
<circle cx="61.5" cy="161.9" r=".99"/>
<circle cx="125" cy="164.4" r=".99"/>
</g>
<g fill="none" stroke="#008000" stroke-width=".17">
<path d="M160.5 55.3h7.7M160.5 57.8h5.1v5.1h12.7v2.5M163.1 47.6h-33v10.2h5M163.1 45.1v22.8M193.6 52.7v2.6h-5.1M69.1 70.5v27.9h10.2M69.1 73h5.1M79.3 73v10.2h-5.1M99.6 67.9h10.2M119.9 67.9h2.5M130.1 70.5v2.5h-40.6M130.1 60.3h5"/>
<path d="M163.1 78.1v12.7M170.7 78.1v12.7h-43.2M170.7 62.9v5M193.6 73v-7.6h50.7v7.6M203.7 73h7.6M206.3 73v7.6h-12.7M211.3 75.6h-2.5v15.2M226.6 73h7.6M226.6 75.6h2.5v10.1h-20.3M231.6 73v7.6h12.7M31 83.2h7.7M31 85.7h7.7"/>
<path d="M56.4 83.2h5.1M56.4 88.3h5.1v5M56.4 85.7h5.1M69.1 90.8h10.2M69.1 88.3h10.2M127.5 88.3h17.8M127.5 85.7h17.8M127.5 95.9h10.2M127.5 93.3h10.2M51.4 113.7h15.2M51.4 118.7h5M51.4 116.2h10.1v7.6"/>
<path d="M66.6 108.6v45.7h-15.2M127.5 113.7h10.2v38M127.5 111.1h12.7v48.3h-2.5M127.5 118.7h7.6M127.5 116.2h7.6M155.5 106v15.3h-28M165.6 106h2.6M168.2 111.1h-2.6v25.4M185.9 106h7.7v48.3h-12.7M185.9 111.1h2.6v38.1h-7.6M41.2 128.9h2.5M51.4 121.3h5"/>
<path d="M53.9 128.9h2.5M61.5 134v27.9M74.2 139h5.1M79.3 136.5h-5.1v5.1M127.5 136.5h7.6M127.5 139h7.6M127.5 123.8h28M165.6 128.9h2.6M165.6 123.8h2.6M185.9 123.8h5.1v27.9h-10.1M185.9 128.9h2.6M51.4 156.8h5"/>
<path d="M51.4 159.4h5M51.4 151.7h10.1M125 159.4h2.5M127.5 141.6h7.6M127.5 151.7h-2.5v12.7"/>
</g>
<g fill="#008000" stroke="#008000" stroke-width=".13">
<circle cx="69.1" cy="88.3" r=".51"/>
<circle cx="69.1" cy="73" r=".51"/>
<circle cx="69.1" cy="90.8" r=".51"/>
<circle cx="66.6" cy="154.3" r=".51"/>
<circle cx="213.9" cy="65.4" r=".51"/>
<circle cx="74.2" cy="139" r=".51"/>
<circle cx="61.5" cy="151.7" r=".51"/>
<circle cx="125" cy="159.4" r=".51"/>
<circle cx="130.1" cy="73" r=".51"/>
<circle cx="178.3" cy="62.9" r=".51"/>
<circle cx="170.7" cy="62.9" r=".51"/>
<circle cx="208.8" cy="85.7" r=".51"/>
<circle cx="165.6" cy="128.9" r=".51"/>
<circle cx="163.1" cy="55.3" r=".51"/>
<circle cx="163.1" cy="47.6" r=".51"/>
<circle cx="163.1" cy="90.8" r=".51"/>
<circle cx="231.6" cy="73" r=".51"/>
<circle cx="206.3" cy="73" r=".51"/>
<circle cx="188.5" cy="128.9" r=".51"/>
<circle cx="79.3" cy="83.2" r=".51"/>
</g>
<g font-size="3.5">
<text x="6.4" y="210.7">18</text>
<text x="11.3" y="210.7">02</text>
<text x="16.2" y="210.7">03</text>
<text x="21.1" y="210.7">21:18 /Users/markfickett/Documents/eagle/TimeLapse/timelapse2routing.sch (Sheet: 1/1)</text>
</g>
<g font-size="2.5" fill="#505050">
<text x="159.1" y="42.3">VCC_2</text>
<text x="190.1" y="49.9">VCCA</text>
<text x="210.4" y="62.6">VCCA</text>
<text x="65.7" y="67.7">VCCA</text>
<text x="102.1" y="68">D5</text>
<text x="174.9" y="71.5">GND2</text>
<text x="31" y="83.2">MISO</text>
<text x="58" y="80.4">VCCA</text>
<text x="84.4" y="79.9">ATMEGA328</text>
<text x="126.6" y="79.1">GND2</text>
<text x="191" y="80.7">ACTSENSE</text>
<text x="234.2" y="80.7">AMBSENSE</text>
<text x="31" y="85.7">SCK</text>
<text x="59" y="85.7">MOSI</text>
<text x="132.6" y="88.3">AMBSENSE</text>
<text x="132.6" y="85.7">ACTSENSE</text>
<text x="155.3" y="88.3" transform="rotate(-90 155.3 88.3)">Battery Input</text>
<text x="158" y="88.3" transform="rotate(-90 158 88.3)">Max. 16V for 5V AREF</text>
<text x="132.6" y="95.9">SCL</text>
<text x="132.6" y="93.3">SDA</text>
<text x="132.6" y="90.8">BATTSENSE</text>
<text x="216.4" y="90.6">Photocells: Bright = ~100Ω</text>
<text x="216.4" y="93.2">Light = ~10kΩ</text>
<text x="216.4" y="95.9">Dark = ~50kΩ-1MΩ</text>
<text x="58" y="99.4">GND2</text>
<text x="205.3" y="96.9">GND2</text>
<text x="63.1" y="105.8">VCCA</text>
<text x="171.3" y="102.9">OPTOA</text>
<text x="51.4" y="118.7">SDA</text>
<text x="132.6" y="116.2">D4</text>
<text x="132.6" y="118.7">D5</text>
<text x="171.3" y="116.2">ILD2</text>
<text x="51.4" y="121.3">SCL</text>
<text x="150.4" y="123.8">D7</text>
<text x="150.4" y="121.3">D6</text>
<text x="171.3" y="120.6">OPTOB</text>
<text x="41.2" y="128.9">D4</text>
<text x="130.1" y="136.5">MOSI</text>
<text x="171.3" y="134">ILD2</text>
<text x="130.1" y="141.6">SCK</text>
<text x="130.1" y="139.1">MISO</text>
<text x="162.2" y="142.6">GND2</text>
<text x="70.7" y="147.7">GND2</text>
<text x="84.4" y="146.7">328P</text>
<text x="180.9" y="149.2">CAMGND</text>
<text x="180.9" y="151.7">EXPOSE</text>
<text x="180.9" y="154.3">FOCUS</text>
<text x="51.4" y="156.8">SCL</text>
<text x="51.4" y="159.4">SDA</text>
<text x="58" y="168">GND2</text>
<text x="121.5" y="170.5">GND2</text>
</g>
<g font-size="2.3" fill="#505050">
<text x="170.7" y="52.1">TSR_1-2450</text>
<text x="170.7" y="49.8">U2</text>
</g>
<g font-size="2.1" fill="#505050">
<text x="136.7" y="60">1</text>
<text x="136.7" y="57.4">2</text>
<text x="136.7" y="54.9">3</text>
<text x="157.8" y="57.4">1</text>
<text x="157.8" y="54.9">2</text>
<text x="169.2" y="54.9">1</text>
<text x="173" y="56">VI</text>
<text x="176.3" y="59.6">GND</text>
<text x="180.5" y="56">VO</text>
<text x="186.3" y="54.9">3</text>
<text x="178" y="61.9" transform="rotate(-90 178 61.9)">2</text>
<text x="212.9" y="72.7">1</text>
<text x="212.9" y="75.2">3</text>
<text x="212.9" y="77.8">5</text>
<text x="223.8" y="77.8">6</text>
<text x="223.8" y="75.2">4</text>
<text x="223.8" y="72.7">2</text>
<text x="42.8" y="82.8">1</text>
<text x="51.1" y="82.8">2</text>
<text x="80.8" y="82.8">1</text>
<text x="86.7" y="84">PC6(/RESET)</text>
<text x="108.8" y="84">PC0(ADC0)</text>
<text x="124.8" y="82.8">23</text>
<text x="42.8" y="85.4">3</text>
<text x="42.8" y="87.9">5</text>
<text x="51.1" y="85.4">4</text>
<text x="51.1" y="87.9">6</text>
<text x="79.7" y="87.9">20</text>
<text x="86.7" y="89">AVCC</text>
<text x="108.8" y="89">PC2(ADC2)</text>
<text x="108.8" y="86.5">PC1(ADC1)</text>
<text x="124.8" y="87.9">25</text>
<text x="124.8" y="85.4">24</text>
<text x="80.8" y="90.5">7</text>
<text x="86.7" y="91.6">VCC</text>
<text x="103.8" y="94.1">PC4(ADC4/SDA)</text>
<text x="108.8" y="91.6">PC3(ADC3)</text>
<text x="124.8" y="95.5">28</text>
<text x="124.8" y="93">27</text>
<text x="124.8" y="90.5">26</text>
<text x="79.7" y="98.1">21</text>
<text x="86.7" y="99.2">AREF</text>
<text x="104.1" y="96.6">PC5(ADC5/SCL)</text>
<text x="110" y="106.8">PD0(RXD)</text>
<text x="124.8" y="105.7">2</text>
<text x="169.2" y="105.7">1</text>
<text x="183.8" y="105.7">7</text>
<text x="48.6" y="113.3">4</text>
<text x="79.7" y="113.3">10</text>
<text x="80.8" y="108.2">9</text>
<text x="86.7" y="109.3">PB6(XTAL1/TOSC1)</text>
<text x="109.9" y="111.9">PD2(INT0)</text>
<text x="110.3" y="109.3">PD1(TXD)</text>
<text x="124.8" y="113.3">5</text>
<text x="124.8" y="110.8">4</text>
<text x="124.8" y="108.2">3</text>
<text x="169.2" y="110.8">2</text>
<text x="183.8" y="110.8">8</text>
<text x="48.6" y="118.4">2</text>
<text x="48.6" y="115.8">3</text>
<text x="86.7" y="114.4">PB7(XTAL2/TOSC2)</text>
<text x="107.1" y="117">PD4(XCK/T0)</text>
<text x="109.9" y="114.4">PD3(INT1)</text>
<text x="112" y="119.5">PD5(T1)</text>
<text x="124.8" y="118.4">11</text>
<text x="124.8" y="115.8">6</text>
<text x="48.6" y="120.9">1</text>
<text x="109.8" y="124.6">PD7(AIN1)</text>
<text x="109.8" y="122">PD6(AIN0)</text>
<text x="124.8" y="123.5">13</text>
<text x="124.8" y="120.9">12</text>
<text x="169.2" y="123.5">4</text>
<text x="183.8" y="123.5">6</text>
<text x="111.1" y="129.7">PB0(ICP)</text>
<text x="124.8" y="131.1">15</text>
<text x="124.8" y="128.5">14</text>
<text x="169.2" y="128.5">3</text>
<text x="183.8" y="128.5">5</text>
<text x="80.8" y="136.2">8</text>
<text x="86.7" y="137.3">GND</text>
<text x="104.2" y="137.3">PB3(MOSI/OC2)</text>
<text x="105.4" y="134.7">PB2(SS/OC1B)</text>
<text x="108.8" y="132.2">PB1(OC1A)</text>
<text x="124.8" y="136.2">17</text>
<text x="124.8" y="133.6">16</text>
<text x="79.7" y="138.7">22</text>
<text x="86.7" y="139.8">GND</text>
<text x="109.2" y="139.8">PB4(MISO)</text>
<text x="110.3" y="142.4">PB5(SCK)</text>
<text x="124.8" y="141.2">19</text>
<text x="124.8" y="138.7">18</text>
<text x="178.1" y="148.9">3</text>
<text x="48.6" y="153.9">3</text>
<text x="48.6" y="151.4">4</text>
<text x="178.1" y="153.9">1</text>
<text x="178.1" y="151.4">2</text>
<text x="48.6" y="159">1</text>
<text x="48.6" y="156.5">2</text>
</g>
<g font-size="1.8" fill="#505050">
<text x="81.8" y="69.5">RST</text>
<text x="130.1" y="148.2">CHANGE</text>
<text x="130.1" y="155.8">WAKE</text>
</g>
<g font-size="1.2" fill="#008000">
<text x="162.7" y="48.4" transform="rotate(-90 162.7 48.4)">sup 0</text>
<text x="129.7" y="60" transform="rotate(-90 129.7 60)">io 0</text>
<text x="131.9" y="60">pas 1</text>
<text x="131.9" y="57.4">pas 1</text>
<text x="131.9" y="54.9">pas 1</text>
<text x="160.9" y="57.4">pas</text>
<text x="160.9" y="54.9">pas</text>
<text x="163.2" y="57.4">1</text>
<text x="163.2" y="54.9">1</text>
<text x="164.9" y="54.9">sup 0</text>
<text x="188.8" y="54.9">pwr 0</text>
<text x="193.2" y="56" transform="rotate(-90 193.2 56)">sup 0</text>
<text x="178" y="63.8" transform="rotate(-90 178 63.8)">p</text>
<text x="178" y="62.8" transform="rotate(-90 178 62.8)">0</text>
<text x="106.5" y="67.6">pas 1</text>
<text x="120.2" y="67.6">io</text>
<text x="120.3" y="67.6">pa0s 1</text>
<text x="162.7" y="67.6" transform="rotate(-90 162.7 67.6)">pas 1</text>
<text x="170.4" y="67.6" transform="rotate(-90 170.4 67.6)">pas 1</text>
<text x="178" y="66.2" transform="rotate(-90 178 66.2)">pwsru0</text>
<text x="213.5" y="68.7" transform="rotate(-90 213.5 68.7)">sup 0</text>
<text x="68.8" y="73.8" transform="rotate(-90 68.8 73.8)">sup 0</text>
<text x="73.9" y="72.7" transform="rotate(-90 73.9 72.7)">pas 1</text>
<text x="76" y="72.7">pas 0</text>
<text x="89.8" y="72.7">pas 0</text>
<text x="129.7" y="72.8" transform="rotate(-90 129.7 72.8)">io p 0</text>
<text x="129.7" y="72.7" transform="rotate(-90 129.7 72.7)">su0</text>
<text x="190.3" y="72.7">pas 1</text>
<text x="204.1" y="72.7">pas 1</text>
<text x="209" y="72.7">io 0</text>
<text x="209" y="75.2">io 0</text>
<text x="209" y="77.8">io 0</text>
<text x="226.9" y="77.8">io 0</text>
<text x="226.9" y="75.2">io 0</text>
<text x="226.9" y="72.7">io 0</text>
<text x="230.9" y="72.7">pas 1</text>
<text x="244.7" y="72.7">pas 1</text>
<text x="35.4" y="82.8">pas 0</text>
<text x="56.8" y="82.8">pas 0</text>
<text x="77" y="82.8">io 0</text>
<text x="127.9" y="82.8">io 0</text>
<text x="162.7" y="81.4" transform="rotate(-90 162.7 81.4)">pas 1</text>
<text x="170.4" y="81.4" transform="rotate(-90 170.4 81.4)">pas 1</text>
<text x="35.4" y="85.4">pas 0</text>
<text x="35.4" y="87.9">pas 0</text>
<text x="56.8" y="85.4">pas 0</text>
<text x="56.8" y="87.9">pas 0</text>
<text x="61.2" y="86.5" transform="rotate(-90 61.2 86.5)">sup 0</text>
<text x="73.9" y="86.5" transform="rotate(-90 73.9 86.5)">pas 1</text>
<text x="77" y="87.9">io 0</text>
<text x="127.9" y="87.9">io 0</text>
<text x="127.9" y="85.4">io 0</text>
<text x="61.2" y="93" transform="rotate(-90 61.2 93)">sup 0</text>
<text x="77" y="90.5">io 0</text>
<text x="127.9" y="95.5">io 0</text>
<text x="127.9" y="93">io 0</text>
<text x="127.9" y="90.5">io 0</text>
<text x="208.4" y="90.5" transform="rotate(-90 208.4 90.5)">sup 0</text>
<text x="77" y="98.1">io 0</text>
<text x="127.9" y="105.7">io 0</text>
<text x="152.2" y="105.7">pas 1</text>
<text x="164.9" y="105.7">papsa0s 1</text>
<text x="186.3" y="105.7">pas 0</text>
<text x="51.7" y="113.3">pas 1</text>
<text x="66.2" y="111.9" transform="rotate(-90 66.2 111.9)">sup 0</text>
<text x="77" y="113.3">io 0</text>
<text x="77" y="108.2">io 0</text>
<text x="127.9" y="113.3">io 0</text>
<text x="127.9" y="110.8">io 0</text>
<text x="127.9" y="108.2">io 0</text>
<text x="164.9" y="110.8">pas 0</text>
<text x="186.3" y="110.8">pas 0</text>
<text x="51.7" y="118.4">pas 1</text>
<text x="51.7" y="115.8">pas 1</text>
<text x="127.9" y="118.4">io 0</text>
<text x="127.9" y="115.8">io 0</text>
<text x="51.7" y="120.9">pas 1</text>
<text x="61.2" y="123.5" transform="rotate(-90 61.2 123.5)">pas 2</text>
<text x="127.9" y="123.5">io 0</text>
<text x="127.9" y="120.9">io 0</text>
<text x="152.2" y="123.5">pas 1</text>
<text x="164.9" y="123.5">papsa0s 1</text>
<text x="186.3" y="123.5">pas</text>
<text x="188.6" y="123.5">0</text>
<text x="40.4" y="128.5">pas 1</text>
<text x="53.1" y="128.5">papsa1s 1</text>
<text x="127.9" y="131.1">io 0</text>
<text x="127.9" y="128.5">io 0</text>
<text x="164.9" y="128.5">pas 0</text>
<text x="186.3" y="128.5">pas</text>
<text x="188.6" y="128.5">0</text>
<text x="61.2" y="137.3" transform="rotate(-90 61.2 137.3)">pas 3</text>
<text x="77" y="136.2">io 0</text>
<text x="127.9" y="136.2">io 0</text>
<text x="127.9" y="133.6">io 0</text>
<text x="165.3" y="136.2" transform="rotate(-90 165.3 136.2)">sup 0</text>
<text x="73.9" y="141.2" transform="rotate(-90 73.9 141.2)">sup 0</text>
<text x="77" y="138.7">io 0</text>
<text x="127.9" y="141.2">io 0</text>
<text x="127.9" y="138.7">io 0</text>
<text x="181.2" y="148.9">pas 1</text>
<text x="51.7" y="153.9">pas 1</text>
<text x="51.7" y="151.4">pas 1</text>
<text x="124.2" y="151.4">pas 0</text>
<text x="138.1" y="151.4">pas</text>
<text x="140.3" y="151.4">0</text>
<text x="181.2" y="153.9">pas 1</text>
<text x="181.2" y="151.4">pas 1</text>
<text x="51.7" y="159">pas 1</text>
<text x="51.7" y="156.5">pas 1</text>
<text x="61.2" y="161.5" transform="rotate(-90 61.2 161.5)">sup 0</text>
<text x="124.2" y="159">pas 0</text>
<text x="138.1" y="159">pas</text>
<text x="140.3" y="159">0</text>
<text x="124.6" y="164.1" transform="rotate(-90 124.6 164.1)">sup 0</text>
</g>
</svg>
